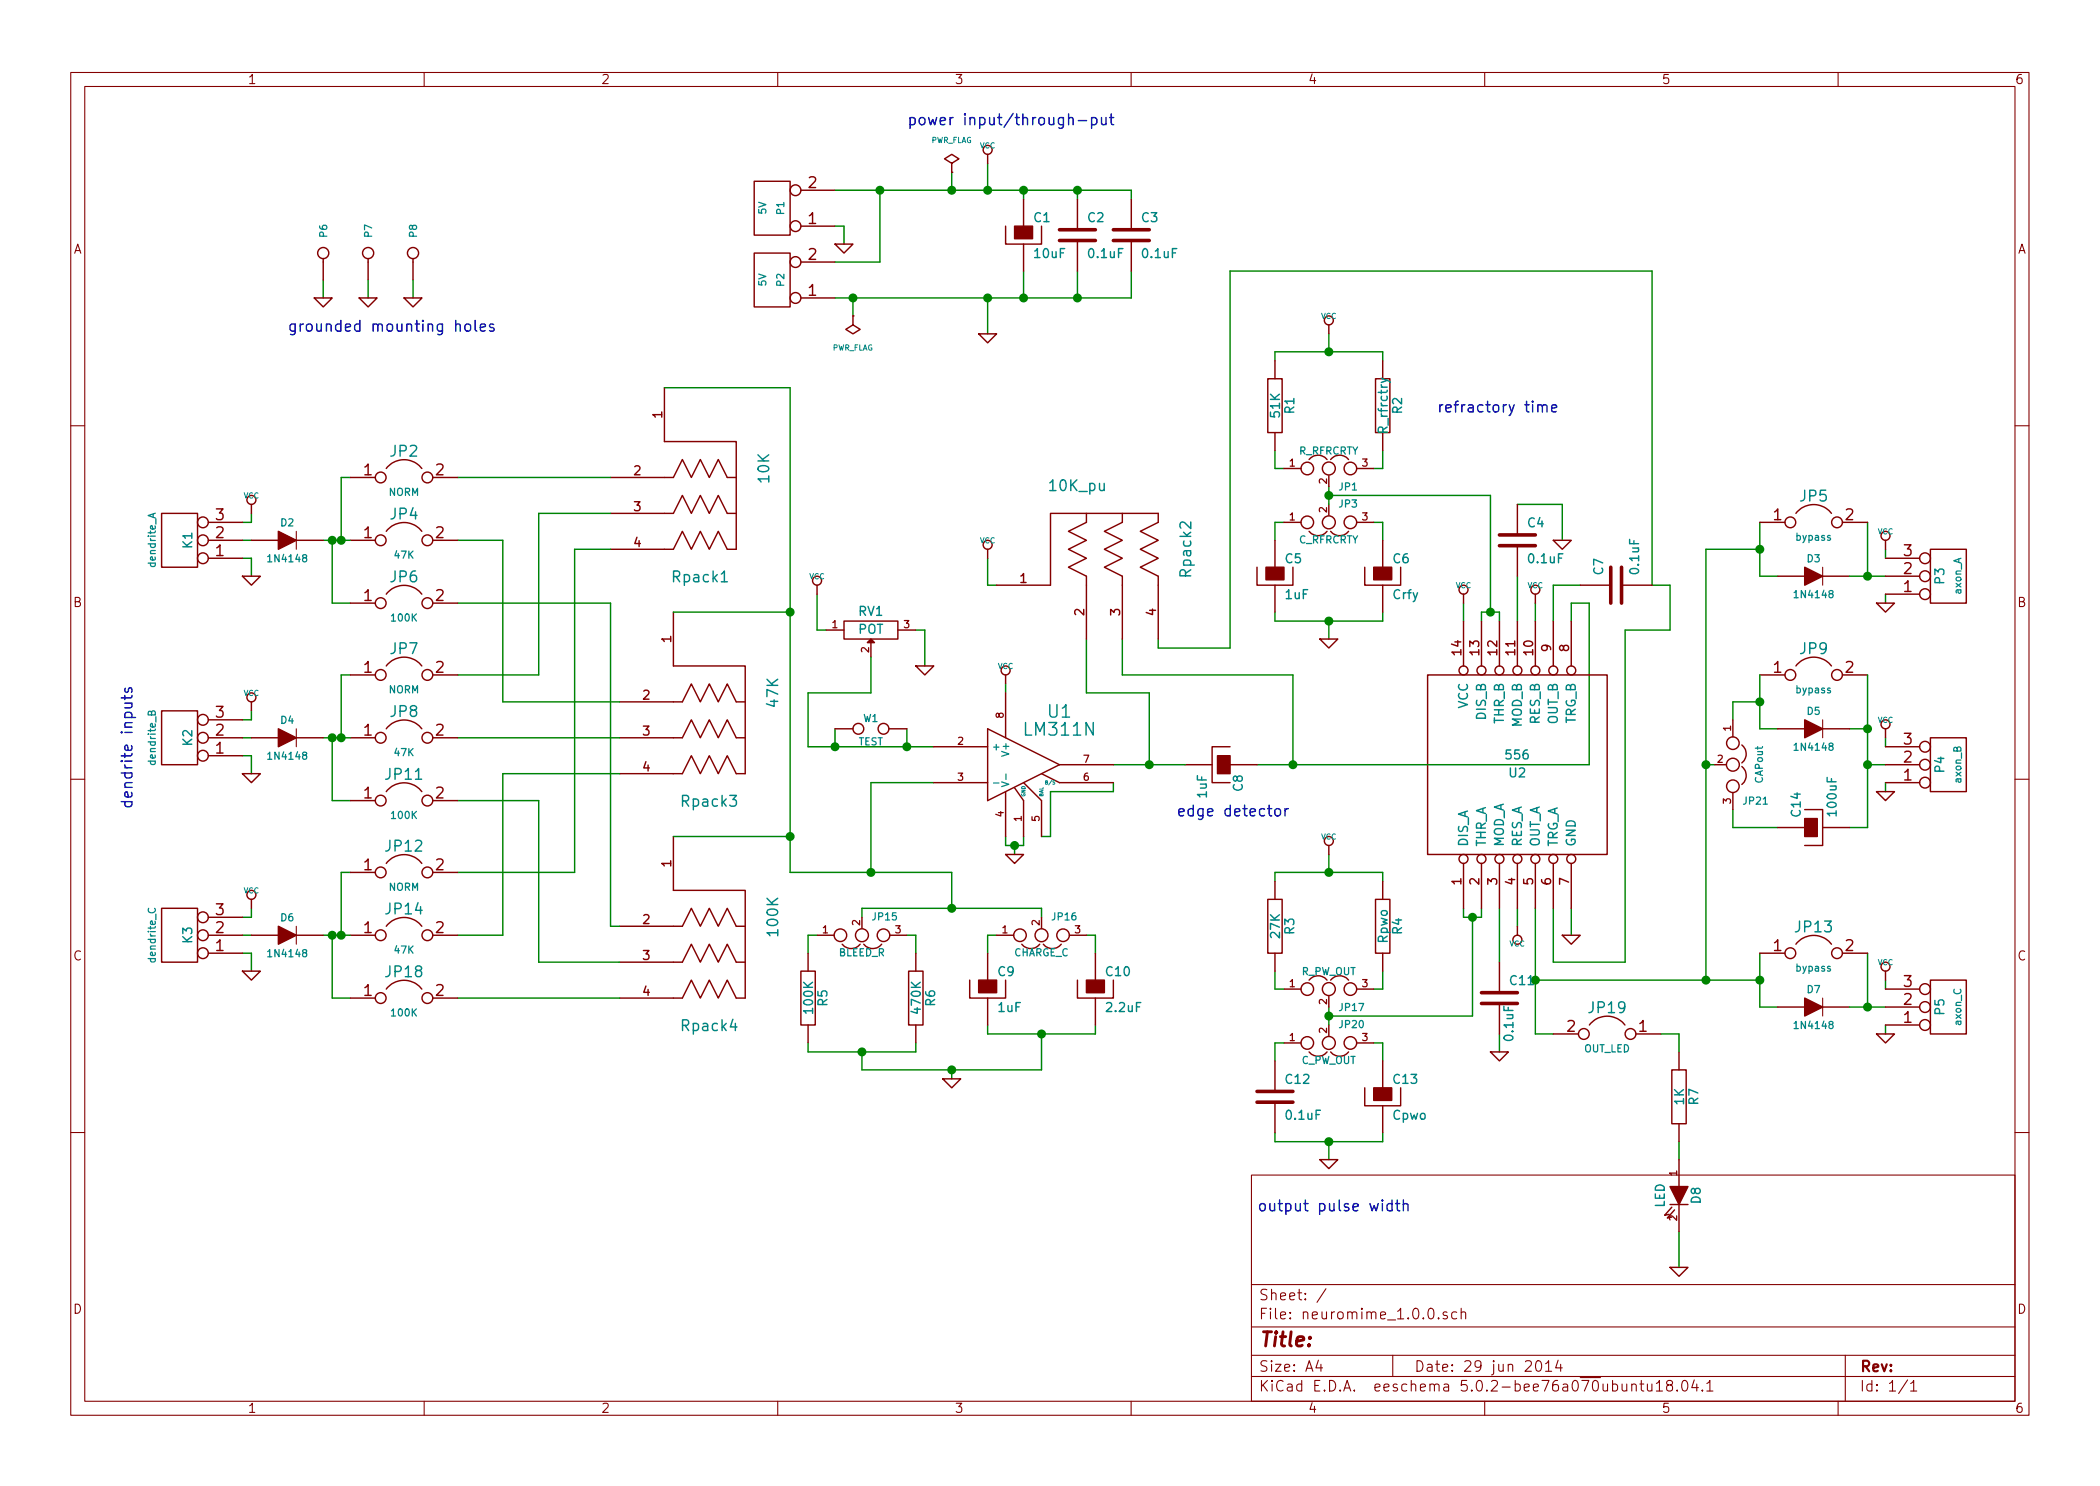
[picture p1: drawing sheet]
<svg xmlns="http://www.w3.org/2000/svg" width="297mm" height="210mm" viewBox="0 0 297 210" stroke-linecap="round" stroke-linejoin="round" font-family="sans-serif">
<g fill="none" stroke="#840000" stroke-width=".15">
<path d="M10 10.3h277v189.9h-277zM12 12.2h273v186.1h-273zM60 10.3v1.9M110 10.3v1.9M160 10.3v1.9M210 10.3v1.9M260 10.3v1.9M10 60.2h2M41.9 75.2v2.5M285 60.2h2M257.8 80.3v2.5M10 110.3h2"/>
<path d="M41.9 103.1v2.6M257.8 101.8v2.6M285 110.3h2M41.9 131.1v2.5M257.8 141.2v2.6M10 160.2h2M177 166.3h108v32h-108zM285 160.2h2M60 198.3v1.9M110 198.3v1.9M160 198.3v1.9M177 194.8h108"/>
<path d="M177 191.8h108M177 187.8h108M177 181.8h108M186.5 192.5l-.4 1h1M186.8 193v1M187.6 182.3l-1.3 2M197 191.8v3M203.5 186.5h.1l-.1 .1-.1-.1h.1v.1M204.7 185.7l-.4-.1-.2 .3a.48 .48 0 0 0 .6 .3v.1v.2l-.2 .1-.4-.1M206 185.7a.48 .48 0 0 0-.6 0l-.1 .2 .1 .6a.48 .48 0 0 0 .6 0M206.7 185.7a.39 .39 0 0 1 .6 .1v.8M206.7 185.1v1.5"/>
<path d="M210 198.3v1.9M217.3 192.7a.37 .37 0 0 1 .4-.2 .37 .37 0 0 1 .3 .3 .77 .77 0 0 1-.4 1.2l-.3-.1a1.41 1.41 0 0 1 0-1.2zM218.6 193l.4-.5v1.5M218.6 194h.9M220.4 192.5l-.4 1h1M220.8 193v1M230.8 196a.38 .38 0 0 1 .6 0v.8M232 195.8h.5M232.2 195.3v1.3v.1l.3 .1M233 195.8l.1 .9a.4 .4 0 0 0 .6 0M233.7 195.8v1M234.3 195.8l.3-.3 .1-.2v1.5"/>
<path d="M234.3 196.8h.9M236 196l-.2-.2v-.3a.48 .48 0 0 1 .7 0l.1 .2-.2 .2-.5 .1a.51 .51 0 0 0 0 .7 .53 .53 0 0 0 .6 0 .51 .51 0 0 0-.2-.7M237.2 196.7v.1v-.1v.1M238 195.5a.37 .37 0 0 1 .4-.2 .37 .37 0 0 1 .3 .3 .77 .77 0 0 1-.5 1.2l-.2-.1a1.41 1.41 0 0 1 0-1.2zM239.6 195.2l-.3 1.1h.9M240 195.8v1M240.8 196.7h.1l-.1 .1-.1-.1h.1v.1M241.4 195.8l.3-.3 .2-.2v1.5M241.4 196.8h.9M260 198.3v1.9M261 191.8v6.5M269.8 195.2l-1.2 2"/>
<path d="M270.3 195.8l.3-.3 .1-.2v1.5M270.3 196.8h.8"/>
</g>
<g fill="none" stroke="#840000" stroke-width=".2">
<path d="M45.7 36.6v3M52.1 36.6v3M58.4 36.6v3M106.7 25.6h5.1v7.7h-5.1zM106.7 35.8h5.1v7.6h-5.1zM113.3 32h4.8M113.3 26.9h4.8M113.3 37.1h4.8M118.1 34.5h2.5l-1.2 1.3zM134.6 23.1l1-.6-1-.7-1 .7 1 .6v1.3M134.6 24.4h.1M139.7 21.8v1.3"/>
<path d="M142.2 32v2.5h5.1v-2.5M144.8 28.2v3.8M144.8 34.5v3.8M152.4 28.2v4.3M152.4 34v4.3M160 28.2v4.3M160 34v4.3M44.4 42.2h2.6l-1.3 1.2zM50.8 42.2h2.5l-1.2 1.2zM57.1 42.2h2.6l-1.3 1.2zM94 54.9v7.6h10.1v15.2h-1.2l-1.3-2.5-1.3 2.5-1.2-2.5-1.3 2.5-1.3-2.5-1.3 2.5h-8.8M113.3 42.2h4.8"/>
<path d="M120.6 44.7v1.3l1.1 .6-1.1 .6-1-.6 1-.6M120.6 44.7h.1M138.4 47.2h2.6l-1.3 1.3zM179.3 53.6h2.1v7.6h-2.1zM180.3 51v2.6M188 46v1.2M194.6 53.6h2v7.6h-2zM195.6 51v2.6M22.9 72.6h5v7.7h-5zM29.5 79h4.8M29.5 73.9h4.8M29.5 76.4h4.8"/>
<path d="M35.6 71.4v1.2M35.6 76.4h3.8M41.9 76.4h3.8M49.5 67.6h3.6M49.5 76.4h3.6M54.6 75.2a3.2 3.2 0 0 1 5.1 0M54.6 66.3a3.2 3.2 0 0 1 5.1 0M61.2 67.6h3.6M61.2 76.4h3.6M86.4 72.6h8.8l1.3-2.5 1.3 2.5 1.3-2.5 1.2 2.5 1.3-2.5 1.3 2.5h1.2M86.4 67.6h8.8l1.3-2.6 1.3 2.6 1.3-2.6 1.2 2.6 1.3-2.6 1.3 2.6h1.2M139.7 77.7v1.3"/>
<path d="M153.7 72.6v1.3l-2.6 1.3 2.6 1.2-2.6 1.3 2.6 1.3-2.6 1.3 2.6 1.2v8.9M158.7 72.6v1.3l-2.5 1.3 2.5 1.2-2.5 1.3 2.5 1.3-2.5 1.3 2.5 1.2v8.9M180.3 61.2v2.5M180.3 76.4v3.9M181.6 73.9h2.4M181.6 66.3h2.4M185.2 75.2a1.63 1.63 0 0 0 2.5 0M185.2 65a1.62 1.62 0 0 1 2.5 0M188.2 75.2a1.63 1.63 0 0 0 2.6 0M188.2 65a1.62 1.62 0 0 1 2.6 0M191.9 73.9h2.4M191.9 66.3h2.4"/>
<path d="M195.6 61.2v2.5M195.6 76.4v3.9M214.6 71.4v4.3M214.6 77.2v4.3M219.7 76.4h2.5l-1.2 1.3zM248.9 73.9h3.6M254 72.6a3.2 3.2 0 0 1 5.1 0M260.6 73.9h3.6M266.7 76.4v1.3M266.7 79h4.8M273 77.7h5.1v7.6h-5.1zM34.3 81.5h2.5l-1.2 1.3z"/>
<path d="M35.6 99.3v1.3M49.5 95.5h3.6M49.5 85.3h3.6M54.6 94.2a3.2 3.2 0 0 1 5.1 0M54.6 84.1a3.2 3.2 0 0 1 5.1 0M61.2 95.5h3.6M61.2 85.3h3.6M87.6 99.3h8.9l1.3-2.5 1.3 2.5 1.2-2.5 1.3 2.5 1.3-2.5 1.2 2.5h1.3M95.2 86.6v7.6h10.2v15.3h-1.3l-1.2-2.6-1.3 2.6-1.3-2.6-1.2 2.6-1.3-2.6-1.3 2.6h-8.9M115.6 82.8v1.3M116.8 89.1h2.6M119.4 87.9h7.6v2.5h-7.6z"/>
<path d="M123.2 90.9v2.1M127 89.1h2.5M129.5 94.2h2.6l-1.3 1.3zM141 82.8h7.6v-10.2h15.2v1.3l-2.5 1.3 2.5 1.2-2.5 1.3 2.5 1.3-2.5 1.3 2.5 1.2v8.9M142.2 95.5v1.3M142.2 98v6.4M177.8 80.3v2.5h5.1v-2.5M180.3 82.8v3.8M186.7 90.4h2.5l-1.2 1.3zM193 80.3v2.5h5.1v-2.5M195.6 82.8v3.8M201.9 95.5h25.4v25.4h-25.4z"/>
<path d="M207 84.1v1.2M207 87.9v6.3M209.5 87.9v6.3M212.1 87.9v6.3M214.6 87.9v6.3M217.2 84.1v1.2M217.2 87.9v6.3M219.7 87.9v6.3M222.2 87.9v6.3M223.5 82.8h4.3M229.4 82.8h4.3M248.9 95.5h3.6"/>
<path d="M251.5 81.5h3.8M254 94.2a3.2 3.2 0 0 1 5.1 0M257.8 81.5h3.8M260.6 95.5h3.6M265.4 85.3h2.6l-1.3 1.3zM266.7 84.1h4.8M266.7 81.5h4.8M22.9 100.6h5v7.6h-5zM29.5 104.4h4.8M29.5 106.9h4.8M29.5 101.8h4.8M34.3 109.5h2.5l-1.2 1.2z"/>
<path d="M35.6 104.4h3.8M41.9 104.4h3.8M49.5 104.4h3.6M49.5 113.3h3.6M54.6 103.1a3.2 3.2 0 0 1 5.1 0M54.6 112a3.2 3.2 0 0 1 5.1 0M61.2 104.4h3.6M61.2 113.3h3.6M87.6 104.4h8.9l1.3-2.6 1.3 2.6 1.2-2.6 1.3 2.6 1.3-2.6 1.2 2.6h1.3M95.2 118.4v7.6h10.2v15.2h-1.3l-1.2-2.5-1.3 2.5-1.3-2.5-1.2 2.5-1.3-2.5-1.3 2.5h-8.9M118.1 103.1h2.5M125.7 103.1h2.6"/>
<path d="M132.1 110.7h7.6M132.1 105.7h7.6M139.7 103.1l10.2 5.1-10.2 5.1zM142.2 112v6.4M143.5 111.5l1.3 1.8v5.1M144.8 110.7l2.5 2.6v5.1M147.3 109.5l2.6 1.2h7.6M149.9 108.2h7.6M167.6 108.2h3.8M174 105.7h-2.6v5h2.6M174 108.2h3.8M188 119.6v1.3"/>
<path d="M245.1 101.8v2.5M245.1 112.1v2.4M246.4 105.4a1.62 1.62 0 0 1 0 2.5M246.4 108.5a1.62 1.62 0 0 1 0 2.5M251.5 103.1h3.8M251.5 117.1h3.8M255.3 114.5h2.5v5.1h-2.5M257.8 103.1h3.8M257.8 117.1h3.8M265.4 112h2.6l-1.3 1.3zM266.7 103.1v1.3M266.7 110.7h4.8"/>
<path d="M266.7 108.2h4.8M266.7 105.7h4.8M273 104.4h5.1v7.6h-5.1zM22.9 128.5h5v7.6h-5zM29.5 132.3h4.8M29.5 134.9h4.8M29.5 129.8h4.8M34.3 137.4h2.5l-1.2 1.3zM35.6 127.2v1.3M35.6 132.3h3.8M41.9 132.3h3.8M49.5 132.3h3.6"/>
<path d="M49.5 123.4h3.6M54.6 139.9a3.2 3.2 0 0 1 5.1 0M54.6 131.1a3.2 3.2 0 0 1 5.1 0M54.6 122.2a3.2 3.2 0 0 1 5.1 0M61.2 132.3h3.6M61.2 123.4h3.6M87.6 136.1h8.9l1.3-2.5 1.3 2.5 1.2-2.5 1.3 2.5 1.3-2.5 1.2 2.5h1.3M87.6 131.1h8.9l1.3-2.6 1.3 2.6 1.2-2.6 1.3 2.6 1.3-2.6 1.2 2.6h1.3M113.3 137.4h2v7.6h-2zM114.3 134.9v2.5M115.6 132.3h2.4M119.1 133.6a1.63 1.63 0 0 0 2.6 0"/>
<path d="M122.2 133.6a1.63 1.63 0 0 0 2.5 0M125.9 132.3h2.4M128.5 137.4h2.1v7.6h-2.1zM129.5 134.9v2.5M137.2 138.7v2.5h5v-2.5M139.7 134.9v3.8M141 132.3h2.4M142.2 120.9h2.6l-1.3 1.3zM144.5 133.6a1.63 1.63 0 0 0 2.6 0M147.6 133.6a1.63 1.63 0 0 0 2.5 0M151.3 132.3h2.4M152.4 138.7v2.5h5.1v-2.5"/>
<path d="M154.9 134.9v3.8M179.3 127.2h2.1v7.7h-2.1zM180.3 124.7v2.5M180.3 134.9v2.5M181.6 139.9h2.4M185.2 138.7a1.62 1.62 0 0 1 2.5 0M188.2 138.7a1.62 1.62 0 0 1 2.6 0M191.9 139.9h2.4M194.6 127.2h2v7.7h-2zM195.6 124.7v2.5M195.6 134.9v2.5M207 122.2v6.3"/>
<path d="M209.5 122.2v6.3M212.1 122.2v6.3M212.1 136.1v4.4M214.6 122.2v6.3M214.6 131.1v1.2M217.2 122.2v6.3M219.7 122.2v6.3M221 132.3h2.5l-1.3 1.3zM222.2 122.2v6.3M248.9 134.9h3.6M254 133.6a3.2 3.2 0 0 1 5.1 0M260.6 134.9h3.6"/>
<path d="M266.7 137.4v1.3M266.7 139.9h4.8M273 138.7h5.1v7.6h-5.1zM49.5 141.2h3.6M61.2 141.2h3.6M114.3 145v2.6M129.5 145v2.6M133.3 152.6h2.6l-1.3 1.3zM139.7 141.2v3.8M154.9 141.2v3.8M180.3 150.1v4.3M180.3 156v4.3"/>
<path d="M181.6 147.6h2.4M185.2 148.8a1.63 1.63 0 0 0 2.5 0M188.2 148.8a1.63 1.63 0 0 0 2.6 0M191.9 147.6h2.4M193 153.9v2.6h5.1v-2.6M195.6 150.1v3.8M195.6 156.5v3.8M210.8 148.8h2.6l-1.3 1.3zM212.1 142v4.3M219.7 146.3h3.6M224.8 145a3.2 3.2 0 0 1 5 0M231.4 146.3h3.5"/>
<path d="M236.5 151.4h2v7.6h-2zM237.5 148.8v2.6M237.5 159v2.5M251.5 142.5h3.8M257.8 142.5h3.8M265.4 146.3h2.6l-1.3 1.3zM266.7 145h4.8M266.7 142.5h4.8M186.7 164.1h2.5l-1.2 1.2zM236.2 179.3h2.6l-1.3 1.3zM236.2 170.4h2.6M236.5 170.8l-1 1.2 .6-.2"/>
<path d="M236.9 171.2l-1.1 1.1 .7-.1M237.5 164.1v3.8M237.5 170.4v3.8"/>
<circle cx="45.7" cy="35.8" r=".79"/>
<circle cx="52.1" cy="35.8" r=".79"/>
<circle cx="58.4" cy="35.8" r=".79"/>
<circle cx="112.5" cy="32" r=".76"/>
<circle cx="112.5" cy="37.1" r=".76"/>
<circle cx="112.5" cy="26.9" r=".76"/>
<circle cx="139.7" cy="21.2" r=".63"/>
<circle cx="112.5" cy="42.2" r=".76"/>
<circle cx="188" cy="45.3" r=".63"/>
<circle cx="28.7" cy="79" r=".76"/>
<circle cx="28.7" cy="73.9" r=".76"/>
<circle cx="28.7" cy="76.4" r=".76"/>
<circle cx="35.6" cy="70.7" r=".63"/>
<circle cx="53.8" cy="76.4" r=".76"/>
<circle cx="53.8" cy="67.6" r=".76"/>
<circle cx="60.5" cy="67.6" r=".76"/>
<circle cx="60.5" cy="76.4" r=".76"/>
<circle cx="139.7" cy="77.1" r=".63"/>
<circle cx="184.9" cy="73.9" r=".89"/>
<circle cx="184.9" cy="66.3" r=".89"/>
<circle cx="188" cy="66.3" r=".91"/>
<circle cx="188" cy="73.9" r=".91"/>
<circle cx="191" cy="66.3" r=".89"/>
<circle cx="191" cy="73.9" r=".89"/>
<circle cx="253.2" cy="73.9" r=".76"/>
<circle cx="259.8" cy="73.9" r=".76"/>
<circle cx="266.7" cy="75.8" r=".63"/>
<circle cx="272.3" cy="79" r=".76"/>
<circle cx="35.6" cy="98.7" r=".63"/>
<circle cx="53.8" cy="95.5" r=".76"/>
<circle cx="53.8" cy="85.3" r=".76"/>
<circle cx="60.5" cy="85.3" r=".76"/>
<circle cx="60.5" cy="95.5" r=".76"/>
<circle cx="115.6" cy="82.2" r=".63"/>
<circle cx="142.2" cy="94.9" r=".63"/>
<circle cx="207" cy="94.9" r=".63"/>
<circle cx="207" cy="83.4" r=".63"/>
<circle cx="209.5" cy="94.9" r=".63"/>
<circle cx="212.1" cy="94.9" r=".63"/>
<circle cx="214.6" cy="94.9" r=".63"/>
<circle cx="217.2" cy="94.9" r=".63"/>
<circle cx="217.2" cy="83.4" r=".63"/>
<circle cx="219.7" cy="94.9" r=".63"/>
<circle cx="222.2" cy="94.9" r=".63"/>
<circle cx="253.2" cy="95.5" r=".76"/>
<circle cx="259.8" cy="95.5" r=".76"/>
<circle cx="272.3" cy="81.5" r=".76"/>
<circle cx="272.3" cy="84.1" r=".76"/>
<circle cx="28.7" cy="101.8" r=".76"/>
<circle cx="28.7" cy="106.9" r=".76"/>
<circle cx="28.7" cy="104.4" r=".76"/>
<circle cx="53.8" cy="104.4" r=".76"/>
<circle cx="53.8" cy="113.3" r=".76"/>
<circle cx="60.5" cy="104.4" r=".76"/>
<circle cx="60.5" cy="113.3" r=".76"/>
<circle cx="121.4" cy="103.1" r=".76"/>
<circle cx="125" cy="103.1" r=".76"/>
<circle cx="188" cy="119" r=".63"/>
<circle cx="245.1" cy="108.2" r=".91"/>
<circle cx="245.1" cy="111.2" r=".89"/>
<circle cx="245.1" cy="105.2" r=".89"/>
<circle cx="266.7" cy="102.5" r=".63"/>
<circle cx="272.3" cy="110.7" r=".76"/>
<circle cx="272.3" cy="108.2" r=".76"/>
<circle cx="272.3" cy="105.7" r=".76"/>
<circle cx="28.7" cy="132.3" r=".76"/>
<circle cx="28.7" cy="134.9" r=".76"/>
<circle cx="28.7" cy="129.8" r=".76"/>
<circle cx="35.6" cy="126.6" r=".63"/>
<circle cx="53.8" cy="132.3" r=".76"/>
<circle cx="53.8" cy="123.4" r=".76"/>
<circle cx="60.5" cy="132.3" r=".76"/>
<circle cx="60.5" cy="123.4" r=".76"/>
<circle cx="118.9" cy="132.3" r=".89"/>
<circle cx="121.9" cy="132.3" r=".91"/>
<circle cx="125" cy="132.3" r=".89"/>
<circle cx="144.3" cy="132.3" r=".89"/>
<circle cx="147.3" cy="132.3" r=".91"/>
<circle cx="150.4" cy="132.3" r=".89"/>
<circle cx="184.9" cy="139.9" r=".89"/>
<circle cx="188" cy="139.9" r=".91"/>
<circle cx="191" cy="139.9" r=".89"/>
<circle cx="207" cy="121.5" r=".63"/>
<circle cx="209.5" cy="121.5" r=".63"/>
<circle cx="212.1" cy="121.5" r=".63"/>
<circle cx="214.6" cy="121.5" r=".63"/>
<circle cx="214.6" cy="133" r=".63"/>
<circle cx="217.2" cy="121.5" r=".63"/>
<circle cx="219.7" cy="121.5" r=".63"/>
<circle cx="222.2" cy="121.5" r=".63"/>
<circle cx="253.2" cy="134.9" r=".76"/>
<circle cx="259.8" cy="134.9" r=".76"/>
<circle cx="266.7" cy="136.8" r=".63"/>
<circle cx="272.3" cy="139.9" r=".76"/>
<circle cx="53.8" cy="141.2" r=".76"/>
<circle cx="60.5" cy="141.2" r=".76"/>
<circle cx="184.9" cy="147.6" r=".89"/>
<circle cx="188" cy="147.6" r=".91"/>
<circle cx="191" cy="147.6" r=".89"/>
<circle cx="224" cy="146.3" r=".76"/>
<circle cx="230.6" cy="146.3" r=".76"/>
<circle cx="272.3" cy="145" r=".76"/>
<circle cx="272.3" cy="142.5" r=".76"/>
</g>
<path d="M195.4 53.5l1.1 .4 .1 .2M102 82.3h.9" fill="none" stroke="#008484" stroke-width=".2"/>
<g fill="none" stroke="#008400" stroke-width=".2">
<path d="M45.7 39.6v2.6M52.1 39.6v2.6M58.4 39.6v2.6M118.1 26.9h41.9v1.3M118.1 32h1.3v2.5M124.5 26.9v10.2h-6.4M134.6 24.4v2.5M139.7 23.1v3.8M144.8 26.9v1.3M144.8 38.3v3.9M152.4 26.9v1.3M152.4 38.3v3.9"/>
<path d="M160 38.3v3.9h-41.9M94 54.9h17.8v68.5h22.8v5.1M120.6 42.2v2.5M139.7 42.2v5M180.3 51v-1.2h15.3v1.2M188 47.2v2.6M34.3 79h1.3v2.5M34.3 76.4h1.3M35.6 72.6v1.3h-1.3M45.7 76.4h3.8M47 76.4v8.9h2.5M49.5 67.6h-1.2v8.8"/>
<path d="M64.8 76.4h6.3v22.9h16.5M64.8 67.6h21.6M86.4 72.6h-10.2v22.9h-11.4M86.4 77.7h-5.1v45.7h-16.5M139.7 79v3.8h1.3M180.3 63.7v2.6h1.3M181.6 73.9h-1.3v2.5M188 70.1h22.8v16.5M188 68.8v2.6M194.3 73.9h1.3v2.5M195.6 63.7v2.6h-1.3M214.6 71.4h6.4v5"/>
<path d="M248.9 77.7h-7.6v61M248.9 73.9v7.6h2.6M264.2 73.9v7.6M266.7 77.7v1.3M49.5 95.5h-1.2v8.9M64.8 85.3h21.6v45.8h1.2M95.2 86.6h16.6M115.6 84.1v5h1.2M123.2 93v5h-8.9v7.7h17.8M129.5 89.1h1.3v5.1M142.2 96.8v1.2M153.7 90.4v7.6h8.9v10.2"/>
<path d="M158.7 90.4v5.1h24.2v12.7M163.8 90.4v1.3h10.2v-53.4h59.7v44.5h2.5v6.3h-6.3v47h-10.2v-7.6M180.3 86.6v1.3h15.3v-1.3M188 87.9v2.5M207 85.3v2.6M209.5 87.9v-1.3h2.6v1.3M214.6 81.5v6.4M217.2 85.3v2.6M222.2 87.9v-2.6h2.6v22.9h-47M223.5 82.8h-3.8v5.1M248.9 99.3h-3.8v2.5M248.9 95.5v7.6h2.6"/>
<path d="M261.6 81.5h5.1M264.2 95.5v21.6h-2.6M266.7 84.1v1.2M34.3 104.4h1.3M34.3 106.9h1.3v2.6M35.6 100.6v1.2h-1.3M45.7 104.4h3.8M47 104.4v8.9h2.5M64.8 113.3h11.4v22.8h11.4M64.8 104.4h22.8M87.6 109.5h-16.5v22.8h-6.3M95.2 118.4h16.6"/>
<path d="M118.1 103.1v2.6M128.3 103.1v2.6M132.1 110.7h-8.9v12.7M142.2 118.4v1.2h2.6v-1.2M143.5 119.6v1.3M157.5 110.7v1.3h-8.9v6.4h-1.3M157.5 108.2h10.1M241.3 108.2h1.3M245.1 114.5v2.6h6.4M261.6 103.1h2.6M264.2 108.2h2.5M266.7 104.4v1.3"/>
<path d="M266.7 110.7v1.3M34.3 132.3h1.3M34.3 134.9h1.3v2.5M35.6 128.5v1.3h-1.3M45.7 132.3h3.8M47 132.3v8.9h2.5M49.5 123.4h-1.2v8.9M115.6 132.3h-1.3v2.6M121.9 129.8v-1.3h25.4v1.3M128.3 132.3h1.2v2.6M141 132.3h-1.3v2.6M153.7 132.3h1.2v2.6"/>
<path d="M180.3 124.7v-1.3h15.3v1.3M180.3 137.4v2.5h1.3M188 120.9v2.5M195.6 137.4v2.5h-1.3M207 128.5v1.3h2.5v-1.3M208.3 129.8v14h-20.3M212.1 128.5v7.6M214.6 128.5v2.6M217.2 128.5v17.8h2.5M217.2 138.7h31.7M222.2 128.5v3.8M248.9 134.9v7.6h2.6"/>
<path d="M264.2 134.9v7.6M266.7 138.7v1.2M64.8 141.2h22.8M114.3 147.6v1.2h15.2v-1.2M134.6 151.4v1.2M139.7 145v1.3h15.2v-1.3M147.3 146.3v5.1h-25.4v-2.6M181.6 147.6h-1.3v2.5M188 142.5v2.5M194.3 147.6h1.3v2.5M212.1 146.3v2.5M234.9 146.3h2.6v2.5"/>
<path d="M261.6 142.5h5.1M266.7 145v1.3M180.3 160.3v1.2h15.3v-1.2M188 161.5v2.6M237.5 161.5v2.6M237.5 174.2v5.1"/>
</g>
<g fill="#008400" stroke="#008400" stroke-width=".25">
<circle cx="134.6" cy="26.9" r=".51"/>
<circle cx="128.3" cy="105.7" r=".51"/>
<circle cx="264.2" cy="108.2" r=".51"/>
<circle cx="264.2" cy="103.1" r=".51"/>
<circle cx="123.2" cy="123.4" r=".51"/>
<circle cx="111.8" cy="118.4" r=".51"/>
<circle cx="48.3" cy="132.3" r=".51"/>
<circle cx="47" cy="132.3" r=".51"/>
<circle cx="47" cy="104.4" r=".51"/>
<circle cx="48.3" cy="104.4" r=".51"/>
<circle cx="162.6" cy="108.2" r=".51"/>
<circle cx="241.3" cy="108.2" r=".51"/>
<circle cx="241.3" cy="138.7" r=".51"/>
<circle cx="217.2" cy="138.7" r=".51"/>
<circle cx="188" cy="143.8" r=".51"/>
<circle cx="188" cy="70.1" r=".51"/>
<circle cx="139.7" cy="42.2" r=".51"/>
<circle cx="120.7" cy="42.2" r=".51"/>
<circle cx="144.8" cy="26.9" r=".51"/>
<circle cx="152.4" cy="26.9" r=".51"/>
<circle cx="144.8" cy="42.2" r=".51"/>
<circle cx="188" cy="49.8" r=".51"/>
<circle cx="188" cy="87.9" r=".51"/>
<circle cx="134.6" cy="128.5" r=".51"/>
<circle cx="134.6" cy="151.4" r=".51"/>
<circle cx="48.3" cy="76.4" r=".51"/>
<circle cx="124.5" cy="26.9" r=".51"/>
<circle cx="139.7" cy="26.9" r=".51"/>
<circle cx="47" cy="76.4" r=".51"/>
<circle cx="188" cy="161.5" r=".51"/>
<circle cx="188" cy="123.4" r=".51"/>
<circle cx="121.9" cy="148.8" r=".51"/>
<circle cx="147.3" cy="146.3" r=".51"/>
<circle cx="143.5" cy="119.6" r=".51"/>
<circle cx="152.4" cy="42.2" r=".51"/>
<circle cx="182.9" cy="108.2" r=".51"/>
<circle cx="210.8" cy="86.6" r=".51"/>
<circle cx="208.3" cy="129.8" r=".51"/>
<circle cx="264.2" cy="81.5" r=".51"/>
<circle cx="264.2" cy="142.5" r=".51"/>
<circle cx="248.9" cy="138.7" r=".51"/>
<circle cx="248.9" cy="99.3" r=".51"/>
<circle cx="248.9" cy="77.7" r=".51"/>
<circle cx="111.8" cy="86.6" r=".51"/>
<circle cx="118.1" cy="105.7" r=".51"/>
</g>
<g fill="none" stroke="#0000c2" stroke-width=".2">
<path d="M151.2 16.8a.38 .38 0 0 1 .6 0v.8M152.5 17.1h1.2M154.4 16.7a.48 .48 0 0 1 .7 .2v.6a.48 .48 0 0 1-.7 .1M154.4 16.6v1.6M155.8 16.6l.1 1a.4 .4 0 0 0 .5-.1M156.4 16.6v1M156.9 16.6h.6M157.2 16.1v1.3l.1 .2h.2M65.8 46a.44 .44 0 0 1 .8 .1v.5a.42 .42 0 0 1-.4 .3 .42 .42 0 0 1-.4-.3zM67.2 45.3v1.3l.2 .3M67.9 46.3l.8-.1-.1-.3-.5-.1-.2 .2 .1 .8 .1 .1 .5-.1M69.8 45.9a.37 .37 0 0 0-.6 .1l.1 .3h.4l.2 .3-.1 .2-.1 .1-.5-.1"/>
<path d="M217.5 57.4a.38 .38 0 0 1 .7 .1v.8M217.5 57.3v1M218.2 57.5a.36 .36 0 0 1 .3-.2 .36 .36 0 0 1 .3 .2v.8M219.5 57.8l.7-.2-.1-.3h-.4l-.2 .2 .1 .7 .1 .1 .4-.1M17.7 99.5h1M17.7 98.4v.6M17.7 97.4a.37 .37 0 0 0 .2 .6l.2-.1 .1-.4 .2-.2 .2 .1 .1 .1-.1 .5M18.5 99.5a.38 .38 0 0 1-.1 .6h-.7M18.7 98.4l-.1 .3h-.2h-1.3M180.4 114.5a.44 .44 0 0 1 .7 .2v.4a.42 .42 0 0 1-.4 .3 .42 .42 0 0 1-.4-.3zM181.8 114.4v1M182.2 114.4l-.3 .1-.1 .2"/>
<path d="M195.5 169.8v.1h.1l-.1-.1v.1M195.5 170.3v1M196.9 170.4a.53 .53 0 0 0-.7 0v.8a.48 .48 0 0 0 .7 0M196.9 169.8v1.5M197.4 170.3h.6M197.6 169.8v1.3l.1 .1 .3 .1M198.5 170.4a.41 .41 0 0 1 .7 .1v.8M198.5 169.8v1.5"/>
</g>
<g fill="#840000" stroke="#840000" stroke-width=".2">
<path d="M255.3 115.8h1.7v2.6h-1.7z"/>
<path d="M39.4 131.1l2.5 1.2-2.5 1.3z"/>
<path d="M39.4 103.1l2.5 1.3-2.5 1.3z"/>
<path d="M255.3 141.2l2.5 1.3-2.5 1.3z"/>
<path d="M255.3 101.8l2.5 1.3-2.5 1.3z"/>
<path d="M255.3 80.3l2.5 1.2-2.5 1.3z"/>
<path d="M236.2 167.9h2.6l-1.3 2.5z"/>
<path d="M172.2 106.9h1.8v2.6h-1.8z"/>
<path d="M179.1 80.3h2.5v1.7h-2.5z"/>
<path d="M194.3 80.3h2.5v1.7h-2.5z"/>
<path d="M138.4 138.7h2.6v1.8h-2.6z"/>
<path d="M153.7 138.7h2.5v1.8h-2.5z"/>
<path d="M194.3 153.9h2.5v1.8h-2.5z"/>
<path d="M143.5 32h2.5v1.8h-2.5z"/>
<path d="M122.7 90.9l.5-.5 .5 .5z"/>
<path d="M39.4 75.2l2.5 1.2-2.5 1.3z"/>
</g>
<path d="M21.7 72.7v.5M22 72.6l-1 .3 1 .4M21.4 100.8l.2-.2h.3l.1 .2v.4h-1v-.5l.2-.1 .2 .1v.5M140.5 110.8h.8M141.7 110.6l1 .4-1 .3M142.3 109.5v.8M21 128.5a.47 .47 0 0 0 .4 .7 .47 .47 0 0 0 .5-.6v-.1" fill="none" stroke="#008484" stroke-width=".18"/>
<path d="M149.9 34h5M149.9 32.5h5M157.5 34h5.1M157.5 32.5h5.1M212.1 77.2h5.1M212.1 75.7h5.1M227.8 80.3v5M229.4 80.3v5M177.8 156h5.1M177.8 154.4h5.1M209.5 142h5.1M209.5 140.5h5.1" fill="none" stroke="#840000" stroke-width=".51"/>
<path d="M147.9 110.7h.2v-.2h-.2v.5h.2l.1-.2-.1-.1" fill="none" stroke="#008484" stroke-width=".14"/>
<text font-size="2.8" fill="#840000" x="178" y="190.5">Title:</text>
<g font-size="2.5" fill="#008484">
<text x="148.3" y="101.6">U1</text>
<text x="145.1" y="104.1">LM311N</text>
</g>
<g font-size="2.1" fill="#0000c2">
<text x="128.3" y="17.7">power input/through-put</text>
<text x="40.6" y="46.9">grounded mounting holes</text>
<text x="203.2" y="58.4">refractory time</text>
<text x="18.7" y="114.5" transform="rotate(-90 18.7 114.5)">dendrite inputs</text>
<text x="166.4" y="115.5">edge detector</text>
<text x="177.8" y="171.4">output pulse width</text>
</g>
<g font-size="2.1" fill="#840000">
<text x="114.4" y="26.6">2</text>
<text x="114.4" y="31.7">1</text>
<text x="114.4" y="41.9">1</text>
<text x="114.4" y="36.8">2</text>
<text x="51.5" y="67.3">1</text>
<text x="61.6" y="67.3">2</text>
<text x="30.5" y="76.1">2</text>
<text x="30.5" y="73.6">3</text>
<text x="51.5" y="76.1">1</text>
<text x="61.6" y="76.1">2</text>
<text x="250.9" y="73.6">1</text>
<text x="261" y="73.6">2</text>
<text x="30.5" y="78.7">1</text>
<text x="269.3" y="83.8">1</text>
<text x="269.3" y="81.2">2</text>
<text x="269.3" y="78.7">3</text>
<text x="51.5" y="85">1</text>
<text x="61.6" y="85">2</text>
<text x="51.5" y="95.2">1</text>
<text x="61.6" y="95.2">2</text>
<text x="250.9" y="95.2">1</text>
<text x="261" y="95.2">2</text>
<text x="30.5" y="101.5">3</text>
<text x="30.5" y="106.6">1</text>
<text x="30.5" y="104.1">2</text>
<text x="51.5" y="104.1">1</text>
<text x="61.6" y="104.1">2</text>
<text x="269.3" y="107.9">2</text>
<text x="269.3" y="105.4">3</text>
<text x="51.5" y="113">1</text>
<text x="61.6" y="113">2</text>
<text x="269.3" y="110.4">1</text>
<text x="51.5" y="123.1">1</text>
<text x="61.6" y="123.1">2</text>
<text x="30.5" y="129.5">3</text>
<text x="30.5" y="134.6">1</text>
<text x="30.5" y="132">2</text>
<text x="51.5" y="132">1</text>
<text x="61.6" y="132">2</text>
<text x="250.9" y="134.6">1</text>
<text x="261" y="134.6">2</text>
<text x="51.5" y="140.9">1</text>
<text x="61.6" y="140.9">2</text>
<text x="269.3" y="142.2">2</text>
<text x="269.3" y="139.6">3</text>
<text x="221.7" y="146">2</text>
<text x="231.8" y="146">1</text>
<text x="269.3" y="144.7">1</text>
<text x="178" y="184">Sheet: /</text>
<text x="178" y="186.7">File: neuromime_1.0.0.sch</text>
<text x="178" y="196.9">KiCad E.D.A. eeschema 5.0.2-bee76a070ubuntu18.04.1</text>
<text x="178" y="194.1">Size: A4</text>
<text x="200" y="194.1">Date: 29 jun 2014</text>
<text x="263" y="194.1">Rev:</text>
<text x="263" y="196.9">Id: 1/1</text>
</g>
<g font-size="2.1" fill="#008484">
<text x="55.3" y="64.6">JP2</text>
<text x="108.8" y="68.2" transform="rotate(-90 108.8 68.2)">10K</text>
<text x="148.5" y="69.5">10K_pu</text>
<text x="254.7" y="71">JP5</text>
<text x="55.3" y="73.5">JP4</text>
<text x="55.3" y="82.4">JP6</text>
<text x="95.3" y="82.4">Rpack1</text>
<text x="168.5" y="81.5" transform="rotate(-90 168.5 81.5)">Rpack2</text>
<text x="55.3" y="92.6">JP7</text>
<text x="254.7" y="92.6">JP9</text>
<text x="55.3" y="101.4">JP8</text>
<text x="110.1" y="100" transform="rotate(-90 110.1 100)">47K</text>
<text x="54.7" y="110.3">JP11</text>
<text x="96.6" y="114.1">Rpack3</text>
<text x="54.7" y="120.5">JP12</text>
<text x="54.7" y="129.4">JP14</text>
<text x="254.1" y="131.9">JP13</text>
<text x="110.1" y="132.3" transform="rotate(-90 110.1 132.3)">100K</text>
<text x="54.7" y="138.3">JP18</text>
<text x="224.9" y="143.4">JP19</text>
<text x="96.6" y="145.9">Rpack4</text>
</g>
<g font-size="1.8" fill="#840000">
<text x="35" y="11.9">1</text>
<text x="85" y="11.9">2</text>
<text x="135" y="11.9">3</text>
<text x="185" y="11.9">4</text>
<text x="235" y="11.9">5</text>
<text x="285" y="11.9">6</text>
<text x="10.4" y="35.9">A</text>
<text x="285.4" y="35.9">A</text>
<text x="93.7" y="59.2" transform="rotate(-90 93.7 59.2)">1</text>
<text x="89.7" y="67.3">2</text>
<text x="89.7" y="72.3">3</text>
<text x="89.7" y="77.4">4</text>
<text x="144.3" y="82.5">1</text>
<text x="10.4" y="85.9">B</text>
<text x="153.4" y="87.1" transform="rotate(-90 153.4 87.1)">2</text>
<text x="158.4" y="87.1" transform="rotate(-90 158.4 87.1)">3</text>
<text x="163.5" y="87.1" transform="rotate(-90 163.5 87.1)">4</text>
<text x="285.4" y="85.9">B</text>
<text x="94.9" y="90.9" transform="rotate(-90 94.9 90.9)">1</text>
<text x="206.7" y="92.7" transform="rotate(-90 206.7 92.7)">14</text>
<text x="209.2" y="92.7" transform="rotate(-90 209.2 92.7)">13</text>
<text x="211.8" y="92.7" transform="rotate(-90 211.8 92.7)">12</text>
<text x="214.3" y="92.7" transform="rotate(-90 214.3 92.7)">11</text>
<text x="216.9" y="92.7" transform="rotate(-90 216.9 92.7)">10</text>
<text x="219.4" y="92.2" transform="rotate(-90 219.4 92.2)">9</text>
<text x="221.9" y="92.2" transform="rotate(-90 221.9 92.2)">8</text>
<text x="91" y="99">2</text>
<text x="91" y="104.1">3</text>
<text x="91" y="109.2">4</text>
<text x="94.9" y="122.7" transform="rotate(-90 94.9 122.7)">1</text>
<text x="206.7" y="125.2" transform="rotate(-90 206.7 125.2)">1</text>
<text x="209.2" y="125.2" transform="rotate(-90 209.2 125.2)">2</text>
<text x="211.8" y="125.2" transform="rotate(-90 211.8 125.2)">3</text>
<text x="214.3" y="125.2" transform="rotate(-90 214.3 125.2)">4</text>
<text x="216.9" y="125.2" transform="rotate(-90 216.9 125.2)">5</text>
<text x="219.4" y="125.2" transform="rotate(-90 219.4 125.2)">6</text>
<text x="221.9" y="125.2" transform="rotate(-90 221.9 125.2)">7</text>
<text x="91" y="130.8">2</text>
<text x="10.4" y="135.9">C</text>
<text x="91" y="135.8">3</text>
<text x="285.4" y="135.9">C</text>
<text x="91" y="140.9">4</text>
<text x="10.4" y="185.9">D</text>
<text x="285.4" y="185.9">D</text>
<text x="35" y="199.9">1</text>
<text x="85" y="199.9">2</text>
<text x="135" y="199.9">3</text>
<text x="185" y="199.9">4</text>
<text x="235" y="199.9">5</text>
<text x="285" y="199.9">6</text>
</g>
<g font-size="1.8" fill="#008484">
<text x="146.3" y="31.4">C1</text>
<text x="153.9" y="31.4">C2</text>
<text x="161.5" y="31.4">C3</text>
<text x="146.4" y="36.5">10uF</text>
<text x="154.1" y="36.5">0.1uF</text>
<text x="161.7" y="36.5">0.1uF</text>
<text x="181.1" y="59" transform="rotate(-90 181.1 59)">51K</text>
<text x="183.1" y="58.5" transform="rotate(-90 183.1 58.5)">R1</text>
<text x="198.3" y="58.5" transform="rotate(-90 198.3 58.5)">R2</text>
<text x="196.3" y="61.1" transform="rotate(-90 196.3 61.1)">R_rfrctry</text>
<text x="27.2" y="77.6" transform="rotate(-90 27.2 77.6)">K1</text>
<text x="216.1" y="74.6">C4</text>
<text x="181.8" y="79.7">C5</text>
<text x="197.1" y="79.7">C6</text>
<text x="216.3" y="79.7">0.1uF</text>
<text x="226.8" y="81.3" transform="rotate(-90 226.8 81.3)">C7</text>
<text x="231.9" y="81.1" transform="rotate(-90 231.9 81.1)">0.1uF</text>
<text x="275" y="82.6" transform="rotate(-90 275 82.6)">P3</text>
<text x="121.4" y="89.7">POT</text>
<text x="121.5" y="87.1">RV1</text>
<text x="181.9" y="84.8">1uF</text>
<text x="197.1" y="84.8">Crfy</text>
<text x="207.6" y="100.2" transform="rotate(-90 207.6 100.2)">VCC</text>
<text x="210.2" y="101.7" transform="rotate(-90 210.2 101.7)">DIS_B</text>
<text x="27.2" y="105.5" transform="rotate(-90 27.2 105.5)">K2</text>
<text x="212.7" y="102.4" transform="rotate(-90 212.7 102.4)">THR_B</text>
<text x="213.1" y="107.5">556</text>
<text x="215.3" y="102.9" transform="rotate(-90 215.3 102.9)">MOD_B</text>
<text x="217.8" y="102.4" transform="rotate(-90 217.8 102.4)">RES_B</text>
<text x="220.3" y="102.5" transform="rotate(-90 220.3 102.5)">OUT_B</text>
<text x="222.9" y="102.5" transform="rotate(-90 222.9 102.5)">TRG_B</text>
<text x="170.7" y="112.9" transform="rotate(-90 170.7 112.9)">1uF</text>
<text x="175.8" y="111.9" transform="rotate(-90 175.8 111.9)">C8</text>
<text x="213.5" y="110">U2</text>
<text x="275" y="109.3" transform="rotate(-90 275 109.3)">P4</text>
<text x="207.6" y="119.9" transform="rotate(-90 207.6 119.9)">DIS_A</text>
<text x="210.2" y="119.9" transform="rotate(-90 210.2 119.9)">THR_A</text>
<text x="212.7" y="119.9" transform="rotate(-90 212.7 119.9)">MOD_A</text>
<text x="215.3" y="119.9" transform="rotate(-90 215.3 119.9)">RES_A</text>
<text x="217.8" y="119.9" transform="rotate(-90 217.8 119.9)">OUT_A</text>
<text x="220.3" y="119.9" transform="rotate(-90 220.3 119.9)">TRG_A</text>
<text x="222.9" y="119.9" transform="rotate(-90 222.9 119.9)">GND</text>
<text x="254.7" y="115.5" transform="rotate(-90 254.7 115.5)">C14</text>
<text x="259.8" y="115.3" transform="rotate(-90 259.8 115.3)">100uF</text>
<text x="27.2" y="133.4" transform="rotate(-90 27.2 133.4)">K3</text>
<text x="181.1" y="132.7" transform="rotate(-90 181.1 132.7)">27K</text>
<text x="183.1" y="132.2" transform="rotate(-90 183.1 132.2)">R3</text>
<text x="196.3" y="133.5" transform="rotate(-90 196.3 133.5)">Rpwo</text>
<text x="198.3" y="132.2" transform="rotate(-90 198.3 132.2)">R4</text>
<text x="115" y="143.3" transform="rotate(-90 115 143.3)">100K</text>
<text x="117" y="142.3" transform="rotate(-90 117 142.3)">R5</text>
<text x="130.3" y="143.3" transform="rotate(-90 130.3 143.3)">470K</text>
<text x="132.3" y="142.3" transform="rotate(-90 132.3 142.3)">R6</text>
<text x="141.2" y="138.1">C9</text>
<text x="141.2" y="143.2">1uF</text>
<text x="156.5" y="138.1">C10</text>
<text x="156.6" y="143.2">2.2uF</text>
<text x="213.7" y="139.4">C11</text>
<text x="275" y="143.6" transform="rotate(-90 275 143.6)">P5</text>
<text x="214.1" y="147.1" transform="rotate(-90 214.1 147.1)">0.1uF</text>
<text x="181.9" y="153.4">C12</text>
<text x="197.2" y="153.4">C13</text>
<text x="182" y="158.4">0.1uF</text>
<text x="197" y="158.4">Cpwo</text>
<text x="238.2" y="156.3" transform="rotate(-90 238.2 156.3)">1K</text>
<text x="240.2" y="156.3" transform="rotate(-90 240.2 156.3)">R7</text>
<text x="235.5" y="170.9" transform="rotate(-90 235.5 170.9)">LED</text>
<text x="240.6" y="170.3" transform="rotate(-90 240.6 170.3)">D8</text>
</g>
<g font-size="1.4" fill="#008484">
<text x="46.3" y="33.5" transform="rotate(-90 46.3 33.5)">P6</text>
<text x="52.6" y="33.5" transform="rotate(-90 52.6 33.5)">P7</text>
<text x="59" y="33.5" transform="rotate(-90 59 33.5)">P8</text>
<text x="108.4" y="30.3" transform="rotate(-90 108.4 30.3)">5V</text>
<text x="110.9" y="30.3" transform="rotate(-90 110.9 30.3)">P1</text>
<text x="108.4" y="40.5" transform="rotate(-90 108.4 40.5)">5V</text>
<text x="110.9" y="40.5" transform="rotate(-90 110.9 40.5)">P2</text>
<text x="183.7" y="64.3">R_RFRCRTY</text>
<text x="55" y="70.1">NORM</text>
<text x="189.5" y="71.8">JP3</text>
<text x="189.5" y="69.4">JP1</text>
<text x="39.8" y="74.5">D2</text>
<text x="183.7" y="76.9">C_RFRCRTY</text>
<text x="254.1" y="76.5">bypass</text>
<text x="22" y="80.1" transform="rotate(-90 22 80.1)">dendrite_A</text>
<text x="38.2" y="79.5">1N4148</text>
<text x="55.9" y="79">47K</text>
<text x="255.7" y="79.5">D3</text>
<text x="55.5" y="87.9">100K</text>
<text x="254.1" y="84.6">1N4148</text>
<text x="277.4" y="84.1" transform="rotate(-90 277.4 84.1)">axon_A</text>
<text x="55" y="98.1">NORM</text>
<text x="254.1" y="98.1">bypass</text>
<text x="255.7" y="101.1">D5</text>
<text x="38.2" y="107.5">1N4148</text>
<text x="39.8" y="102.4">D4</text>
<text x="55.9" y="107">47K</text>
<text x="121.4" y="105.5">TEST</text>
<text x="122.1" y="102.2">W1</text>
<text x="140.2" y="106.2">+</text>
<text x="142.7" y="106.7" transform="rotate(-90 142.7 106.7)">V+</text>
<text x="254.1" y="106.2">1N4148</text>
<text x="22" y="108.1" transform="rotate(-90 22 108.1)">dendrite_B</text>
<text x="246.7" y="113.8">JP21</text>
<text x="249.4" y="110.8" transform="rotate(-90 249.4 110.8)">CAPout</text>
<text x="277.4" y="110.7" transform="rotate(-90 277.4 110.7)">axon_B</text>
<text x="55.5" y="115.9">100K</text>
<text x="39.8" y="130.3">D6</text>
<text x="55" y="126">NORM</text>
<text x="123.5" y="130.2">JP15</text>
<text x="148.9" y="130.2">JP16</text>
<text x="22" y="136" transform="rotate(-90 22 136)">dendrite_C</text>
<text x="38.2" y="135.4">1N4148</text>
<text x="55.9" y="134.9">47K</text>
<text x="118.6" y="135.3">BLEED_R</text>
<text x="143.4" y="135.3">CHARGE_C</text>
<text x="184" y="138">R_PW_OUT</text>
<text x="254.1" y="137.5">bypass</text>
<text x="55.5" y="143.8">100K</text>
<text x="189.5" y="143">JP17</text>
<text x="255.7" y="140.5">D7</text>
<text x="189.5" y="145.5">JP20</text>
<text x="224" y="148.9">OUT_LED</text>
<text x="254.1" y="145.6">1N4148</text>
<text x="277.4" y="145" transform="rotate(-90 277.4 145)">axon_C</text>
<text x="184" y="150.5">C_PW_OUT</text>
</g>
<g font-size="1.4" fill="#840000">
<text x="182.4" y="66">1</text>
<text x="187.7" y="68.4" transform="rotate(-90 187.7 68.4)">2</text>
<text x="192.7" y="66">3</text>
<text x="182.4" y="73.6">1</text>
<text x="187.7" y="72.5" transform="rotate(-90 187.7 72.5)">2</text>
<text x="192.7" y="73.6">3</text>
<text x="117.7" y="88.9">1</text>
<text x="127.9" y="88.9">3</text>
<text x="122.9" y="92.3" transform="rotate(-90 122.9 92.3)">2</text>
<text x="142" y="101.6" transform="rotate(-90 142 101.6)">8</text>
<text x="135.5" y="105.4">2</text>
<text x="153.3" y="107.9">7</text>
<text x="243" y="107.9">2</text>
<text x="244.8" y="103.4" transform="rotate(-90 244.8 103.4)">1</text>
<text x="135.5" y="110.5">3</text>
<text x="153.3" y="110.5">6</text>
<text x="244.8" y="113.7" transform="rotate(-90 244.8 113.7)">3</text>
<text x="142" y="115.6" transform="rotate(-90 142 115.6)">4</text>
<text x="144.5" y="116.2" transform="rotate(-90 144.5 116.2)">1</text>
<text x="147" y="116.2" transform="rotate(-90 147 116.2)">5</text>
<text x="121.6" y="130.9" transform="rotate(-90 121.6 130.9)">2</text>
<text x="147" y="130.9" transform="rotate(-90 147 130.9)">2</text>
<text x="116.4" y="132">1</text>
<text x="126.7" y="132">3</text>
<text x="141.8" y="132">1</text>
<text x="152.1" y="132">3</text>
<text x="182.4" y="139.7">1</text>
<text x="187.7" y="142.1" transform="rotate(-90 187.7 142.1)">2</text>
<text x="192.7" y="139.7">3</text>
<text x="182.4" y="147.3">1</text>
<text x="187.7" y="146.2" transform="rotate(-90 187.7 146.2)">2</text>
<text x="192.7" y="147.3">3</text>
<text x="237.2" y="166.4" transform="rotate(-90 237.2 166.4)">1</text>
<text x="237.2" y="172.7" transform="rotate(-90 237.2 172.7)">2</text>
</g>
<g font-size="1.1" fill="#008484">
<text x="131.6" y="20.2">PWR_FLAG</text>
<text x="138.6" y="21">VCC</text>
<text x="186.8" y="45.1">VCC</text>
<text x="117.7" y="49.6">PWR_FLAG</text>
<text x="34.4" y="70.5">VCC</text>
<text x="138.6" y="76.9">VCC</text>
<text x="265.6" y="75.6">VCC</text>
<text x="114.5" y="82">VCC</text>
<text x="205.9" y="83.2">VCC</text>
<text x="216.1" y="83.2">VCC</text>
<text x="141.1" y="94.7">VCC</text>
<text x="34.4" y="98.5">VCC</text>
<text x="265.6" y="102.3">VCC</text>
<text x="186.8" y="118.8">VCC</text>
<text x="34.4" y="126.4">VCC</text>
<text x="213.5" y="133.9">VCC</text>
<text x="265.6" y="136.6">VCC</text>
</g>
<g font-size=".7" fill="#008484">
<text x="145" y="112.8" transform="rotate(-90 145 112.8)">GND</text>
<text x="147.6" y="112.8" transform="rotate(-90 147.6 112.8)">BAL</text>
<text x="148.2" y="111">B/S</text>
</g>
</svg>
